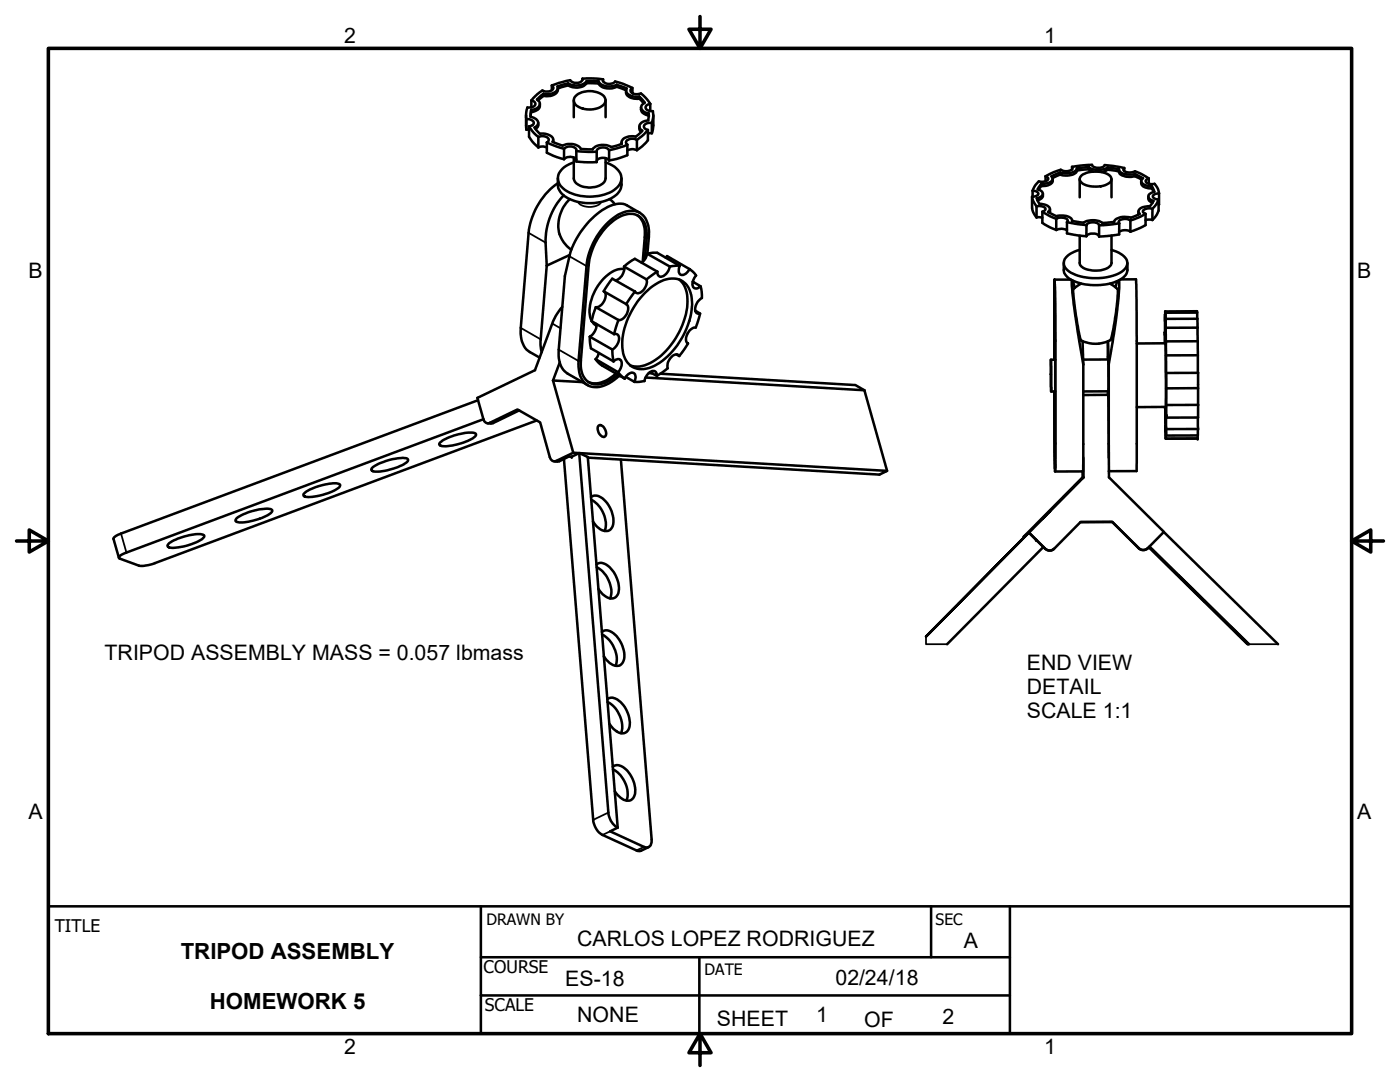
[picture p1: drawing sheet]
<svg xmlns="http://www.w3.org/2000/svg" width="279mm" height="216mm" viewBox="0 0 279 216" stroke-linecap="round" stroke-linejoin="round" font-family="sans-serif">
<g fill="none" stroke="#000" stroke-width=".51">
<path d="M108.5 18.7l-1.3 1.2a.97 .97 0 0 1 .5 1 .97 .97 0 0 1-.7 .8l-1 .2M108.5 18.7v.4l-1.1 .9M110.1 17.1a.61 .61 0 0 1 .3 .7 .61 .61 0 0 1-.6 .4l-.8 .1-.8-.2-1 .7-1.2 1.2M110.1 17.1v.9M111.3 17.5a1.62 1.62 0 0 1-1.8 1.7l-1-.1M113.4 16.6v.4l-2.1 .7M113.4 16.6l-2.1 .7a1.25 1.25 0 0 1-1.4 1.4h-1.4M114.9 19.1a4.5 4.5 0 0 1 5.6 .1 1.34 1.34 0 0 1-.6 2.1 4.6 4.6 0 0 1-5.1-.5l-.3-.7 .1-.5zM116.2 15.7a1.09 1.09 0 0 1-1.5 .8l-.7-.2-.2-.3-2.3 .6-1.4 .5M116.2 15.7h2.5l1.7 .1M116.2 15.7v.2M117.1 16.2h2.4"/>
<path d="M117.1 16.2a1.06 1.06 0 0 1-.8 1.1 3.3 3.3 0 0 1-2.9-.3M117.1 16.2a2.97 2.97 0 0 1-3.7 .4M119.5 16.2a2.79 2.79 0 0 0 3.6 .7M119.5 16.2v.5l-2.4-.1M119.5 16.7a2.76 2.76 0 0 0 3.6 .6M120.4 15.8a.99 .99 0 0 0 1.4 .9l.5-.1 .5-.3 1.4 .4 2 .8M120.4 15.8v.4M123.1 17.3l1.8 .7M123.1 16.9l2 .8a1.02 1.02 0 0 0 .8 1.4l.6 .2h1.1M123.1 16.9v.4M124.9 18.1a1.64 1.64 0 0 0 2 1.6h.7v-.4M126.2 18.6v-1.1a.64 .64 0 0 0-.3 .8 .64 .64 0 0 0 .7 .5l1.3-.2 1.3 1.3 .6 .8"/>
<path d="M127.6 19.7l.9 .9M127.6 19.3l1.1 1.2a1.01 1.01 0 0 0-.8 1 1.01 1.01 0 0 0 .9 1l.7 .1M105 23l.1 2.9M105.1 23.8a1.11 1.11 0 0 1 1.4 .9l-.2 .3-.7 .2M105.1 25.9h.5M105.1 23.8v2.1M105.6 25.2l1 1.3 .8 .8M105.6 25.2v2.1l.6 .9 1.2 1.2M106 21.9l-.1 1.3M106 21.9l-.1 1.4a1.26 1.26 0 0 1 1.4 1.7l-.6 .4 1 1.3a2.5 2.5 0 0 1 2.7 1l-.1 .6 2 .8a2.87 2.87 0 0 1 3.6 .6l2.4 .1a2.92 2.92 0 0 1 3.7-.5l2.1-.6a1.2 1.2 0 0 1 1.1-1.4l1-.1 .7 .1 1.3-1.2a.96 .96 0 0 1-.6-1 .96 .96 0 0 1 .8-.8l1-.3 .1-1.4M106 20a.7 .7 0 0 1 .9 .7 .7 .7 0 0 1-.8 .7h-.8l-.3 1.4 .1 1M106 20v1.4"/>
<path d="M107.4 24.5l-.1 .8-.4 .5M107.4 29.4l1.1-.2 .6 .3M107.4 27.3a1.57 1.57 0 0 1 2.1 .5v.4l-.4 .2M107.4 27.3v2.1M107.7 20.7a1.54 1.54 0 0 1-1.7 1.7M109.1 28.4v2.1l1.3 .6 2.2 .7M109.1 28.4l3.5 1.3M110.4 27.9v.4M111.3 36.6a14.2 14.2 0 0 0-5.8 9.9l-1.6 18.9a4.9 4.9 0 0 0 1.8 4.9l2 1.1M111.3 35.6a3.1 3.1 0 0 0 .7 3 9 9 0 0 0 8.9 1.4 4 4 0 0 0 3.1-3.1v-1.3M112.5 39a13.3 13.3 0 0 0-3.6 9.4l.2 4.6M112.6 31.8a1.69 1.69 0 0 1 2.4 .1"/>
<path d="M112.6 29.7a1.68 1.68 0 0 1 2.4 .1v.3M112.6 29.7v2.1M113.7 39.7a6.8 6.8 0 0 0-1.3 8.6l.8 .8 .8 .7M114.5 32.4a3.9 3.9 0 0 0-3.2 3.2 4 4 0 0 0 3.4 3.2 9.7 9.7 0 0 0 8.2-1.2 2.52 2.52 0 0 0-.2-4.3l-1.8-.9M114.5 31.4v4.2a2.43 2.43 0 0 0 2.6 1.8 3.8 3.8 0 0 0 3.6-1.3l.2-.5v-4.1M114.5 20v3.4M115 30.1v2.1l1.6 .2 2.5-.1v-2M115 30.1l4.1 .2M120.9 20v3.4M121.6 32a1.63 1.63 0 0 0-2.5 .1M121.6 30v2M121.6 30a1.56 1.56 0 0 0-2.5 .1v.2"/>
<path d="M121.7 39.7l1 1.1M124 28.4v.3M125.2 28.9l-3.6 1.1M125.2 28.9v2.1l-2.1 .7-1.5 .3M127.1 30a2.06 2.06 0 0 0-1.9 0M127.1 27.9v2.1M127.1 27.9a1.59 1.59 0 0 0-2.2 .4l.1 .3 .2 .3M127.6 25.3l.1 .7 .3 .3M127.9 21.4a1.44 1.44 0 0 0 1.6 1.7v-.5M129.3 25.9v2.1l-1.2 1.2-1 .8M129.3 25.9l-.8 .9-1.4 1.1M129.5 23.1v.1"/>
<path d="M129.8 20.7a.75 .75 0 0 0-.9 1l.6 .4 .8 .1 .1 .9-.3 1.4M129.8 20.7v1.4M130.1 24.5a1.22 1.22 0 0 0-1.6 .8l.2 .3 .6 .3M130.1 26.6h-.8M130.1 24.5v2.1M130.4 23v2l-.3 1.6M206 39.3l.2 .7 .7 1.2M206 39.3v2.6l.9 1.5M206.1 38.1a.8 .8 0 0 1 1.1 .7l-.5 .3-.7 .2M206.1 38.1v1.2M207.8 36.7v.4l-.5 .7M207.8 36.7l-.7 1.1a.9 .9 0 0 1 .9 1.1l-.3 .3-.8 .4 .5 1.1a2.14 2.14 0 0 1 2.1 .9v.4l-.3 .3 1.6 .8a2.71 2.71 0 0 1 3.2 .8v.2"/>
<path d="M208.1 38.7a1.16 1.16 0 0 1-1 1.3M208.7 35.2a.5 .5 0 0 1 .5 .5 .5 .5 0 0 1-.6 .5h-1.3l-.6 .7-.6 1.2M208.7 35.2v1M210.1 35.7a1.32 1.32 0 0 1-1.6 1.4h-.7M211.6 34.4v.4l-1.5 .7M211.6 34.4l-1.8 .8a.72 .72 0 0 1 .2 .7 .72 .72 0 0 1-.6 .5l-1.6 .3M214 33.3v.2a1.37 1.37 0 0 1-1.7 .6 1.29 1.29 0 0 0-1.3 0l-2.3 1.1M214 33.3l3.9-.4a1.7 1.7 0 0 0 2.6 0l3.9 .6M214 33.3v.5M214.9 34a2.07 2.07 0 0 1-2.3 1l-1-.2M214.9 33.6v.4M214.9 33.6a2.07 2.07 0 0 1-2.3 1l-1-.2"/>
<path d="M215.5 35.7v3.7M215.7 35.1a5.2 5.2 0 0 1 5.9 0 1.05 1.05 0 0 1-.8 1.7 5.3 5.3 0 0 1-5-.5l-.3-.6zM217.3 33.3a3.5 3.5 0 0 0 3.8 .1M217.3 33.3v.5l-2.4 .2M217.3 33.8l.9 .4M217.3 33.3l-2.4 .3M221.1 33.9l2.2 .3M221.1 33.4l2.2 .4a1.8 1.8 0 0 0 2.2 1l1-.1M221.1 33.4a.69 .69 0 0 1-.7 .8l-.6 .1M221.8 35.7v3.7M223.3 33.8a1.17 1.17 0 0 0 1.2 1.4l1 .1 1-.1v-.5M224.4 33.5l-.1 .2a.76 .76 0 0 0 1 .7l1.2-.2 1.2 .5 1.6 .9"/>
<path d="M224.4 33.5v.6M226.5 35.2l1.3 .6M226.5 34.7l1.6 .9a.68 .68 0 0 0-.3 .7 .68 .68 0 0 0 .5 .5l1.6 .4M227.8 36.2a1.29 1.29 0 0 0 1.4 1.4h.7v-.4M229.2 39.2l.1 .8 .7 .5M229.3 35.6l-.2 .1a.47 .47 0 0 0-.5 .5 .47 .47 0 0 0 .5 .4l1.3 .1 .6 .7 .3 1.2M229.3 35.6v1.1M229.9 37.2l.5 1.1a1.05 1.05 0 0 0-1.2 1.1l.3 .3 .7 .4-.2 .3a.93 .93 0 0 1-1.2 .8 1.36 1.36 0 0 0-1.6 1.1l.3 .4-1.8 .7a3.1 3.1 0 0 0-3.3 .7v.2l-2.4 .2a3.6 3.6 0 0 0-3.7-.1l-2.3-.3M229.9 37.6l.4 .7M231.2 39.8l-.3 .8-.9 1.1M231.2 39.8v2.2l-.6 1.2-.6 .7M231.3 38.6l-.1 2.2"/>
<path d="M231.3 38.6a.99 .99 0 0 0-1.2 .7l.4 .3 .7 .2M109.1 53l-1.2 15.2 .2 2.1M113.7 50.9l-4.6 2.1M120.5 58.2a1.94 1.94 0 0 1-.5 2.6l-.5 .4-.6 .1M124.5 53.2a2.47 2.47 0 0 1-1.7 2.7M124.5 53.2l4.5 2.6M124.5 53.2l2.2-1.6 4.5 2.6M124.6 53.7a5.6 5.6 0 0 0-4.9 2.8 8.4 8.4 0 0 0-1.8 7.1l.2 .4M126.7 58.2l-4.5-2.6-.9 1.2-.8 1.3 4.5 2.6M126.7 58.2l-1.7 2.5M127.2 42.9a4.5 4.5 0 0 1 1.5 4.4l-.4 4.9M127.7 42.5l-2.6-1.6a4.6 4.6 0 0 0-4.4 .7 16.6 16.6 0 0 0-7.1 9.5l-.9 4-1.2 14.7a4.9 4.9 0 0 0 1.8 4.8l4 2.3"/>
<path d="M128.7 51.7l.4-4.2a4.4 4.4 0 0 0-1.9-4.6 5.3 5.3 0 0 0-5.6 1.8 13.3 13.3 0 0 0-4.1 8.2l-1.6 19a4.4 4.4 0 0 0 1.9 4.5 4.9 4.9 0 0 0 5-1.2l.5-.4M128.8 58.4a7.7 7.7 0 0 1 6.2-2.8 4.2 4.2 0 0 1 3.1 4.5 15.2 15.2 0 0 1-7.5 12.9 4.1 4.1 0 0 1-5.6-1 9.4 9.4 0 0 1 .1-7.9 17.3 17.3 0 0 1 3.7-5.7zM129 55.8a2.32 2.32 0 0 1-1.9 2.7l-.4-.3M129.2 50.6l4.5 2.6M129.2 50.6l-.3 .9-.9 .9M129.2 50.6l2-.2 4.5 2.6M129.2 50.6l.3-3.3a4.5 4.5 0 0 0-2.3-5.1 6.1 6.1 0 0 0-5.9 2.2 14.3 14.3 0 0 0-4.2 8.7l-1.6 18.9a4.9 4.9 0 0 0 1.9 4.9 4.7 4.7 0 0 0 4.7-.7l1.5-1.3M131.2 54.2l-2.2 1.6M132.9 51.5l.2-.4 4.5 2.6M133.7 53.2a2.37 2.37 0 0 1-2 2l-.4-.3-.1-.7M135.6 55.8a6 6 0 0 1 1.5 5.6 15.6 15.6 0 0 1-7.3 11 4.8 4.8 0 0 1-4 .5M135.7 53a1.43 1.43 0 0 0 .1 1.8 1.63 1.63 0 0 0 1.8-1.1"/>
<path d="M135.7 53l-2 .2M137.6 53.7l1.3 1.3a2.11 2.11 0 0 0-.4 2.4l.7 .1 .6-.4-1.5-.9M139.8 57.1l.3 2.4a2.53 2.53 0 0 0-1.2 2.8l.4 .3h.4l-.9-.6M206.9 43.4h1.1M206.9 41.2a1.65 1.65 0 0 1 1.8 .5l-.3 .4-.4 .1M206.9 41.2v2.2M208 42.2l1.6 1 1.2 .5M208 42.2v2.3l1.6 .9 1.2 .5M209.6 41.7l-.2 .7M210.5 55.8l.1 10.9v27.4l-.2-9.5v-6.5l.2 15.4v-30.4l-.1-6.6-.1 15.3zM210.5 55.8h3.2M210.8 45.9a2.14 2.14 0 0 1 2.1 .1"/>
<path d="M210.8 43.7a1.96 1.96 0 0 1 2.3 .2l-.2 .4M210.8 43.7v2.2M212.3 52.5a3 3 0 0 0 .3 2.2 6.1 6.1 0 0 0 4.5 2.1 9.6 9.6 0 0 0 7.2-1.5l.4-.6a3.4 3.4 0 0 0 .3-2.2M212.9 44.3l3.9 .6M212.9 44.3v2.3l3.9 .5M213.9 55.9l.4 4.8 1.9 12M214 44v.1M214.1 56l.4 1.4M215.5 47v5.5a1.99 1.99 0 0 0 2.1 1.4 4.5 4.5 0 0 0 4.1-1l.1-.4v-5.5M215.5 49.9a3.8 3.8 0 0 0-3.2 2.3 2.77 2.77 0 0 0 2.4 2.6 11.5 11.5 0 0 0 9.2-.6 1.84 1.84 0 0 0 1.1-1.6 1.84 1.84 0 0 0-1-1.7l-.7-.5-1.5-.5M215.8 56.6l-.9 .5a.91 .91 0 0 0-.7 .8l.5 4.7 .7 4.2a1.38 1.38 0 0 0 1.5 1.5 5.8 5.8 0 0 0 4.8-.6l.7-3.2a32 32 0 0 0 .6-6.8l-1.5-1.1M216.8 47.1a1.71 1.71 0 0 1 2.6 .1"/>
<path d="M216.8 44.9a1.75 1.75 0 0 1 2.5-.1l.1 .2M216.8 44.9v2.2M219.4 45v2.2M223 56.1l-.4 1.2M223.3 55.9a65.2 65.2 0 0 1-1.2 12.2l-.8 4.6M223.4 44.6l-4 .4M223.4 44.6v2.2l-4 .4M223.6 55.8l3.1-.1 .2 11.7-.1 26.4v.2h-5.5M225.6 46.2a2.14 2.14 0 0 0-2.2 .1M225.6 44v2.2M225.6 44a1.72 1.72 0 0 0-2.4 .3l.2 .3M227.2 42.2v.6"/>
<path d="M228.6 42.7l-1.1 .6-1.9 .7M228.6 42.7v2.2l-3 1.3M230 43.9h-1.4M230 41.7a1.89 1.89 0 0 0-1.9 .4v.3l.5 .3M230 41.7v2.2M95.4 79.9l-71.2 26.6a2.12 2.12 0 0 0-1.6 1l1.1 3.8M110.4 75.9l5.8 .3M110.4 75.9l4 14.4M111.7 72.3l-1.3 3.6M112.2 61.2l-1 1.4-.8 1.5-3.6 9.8-11.5 5.5 1.2 4.3M117.7 67.2l.2 2.3 4.5 2.6M117.7 67.2l4.5 2.5"/>
<path d="M118.2 64.2l.8 .8M118.9 71.7l.9 1 4.9 2.8M118.9 71.7l4.5 2.6M118.9 61.3l4.5 2.6M118.9 61.3l-.8 2.8 4.5 2.6M119 64.6a2.72 2.72 0 0 1-1.3 2.6M119.5 70.4l-.6 1.3M122.2 69.7l.2 2.4M122.4 72.1a.89 .89 0 0 1 .9-.5 .89 .89 0 0 1 .7 .6 2.52 2.52 0 0 1-.6 2.1M122.6 66.7a.83 .83 0 0 1 .8 .2 .83 .83 0 0 1 .1 1 2.78 2.78 0 0 1-1.3 1.8M122.9 74.5a5.8 5.8 0 0 1-5.1 1.9l-.4-.2M123.4 74.3l1.3 1.2"/>
<path d="M123.4 63.9l-.8 2.8M123.5 75l.3 .1M124.7 75.5a1.7 1.7 0 0 1 1.7-1.1 1.38 1.38 0 0 1 .2 1.8M124.9 75.2l1.7 1M125 60.7a1.76 1.76 0 0 1-.3 2.5l-.6 .6-.7 .1M128.8 75.3l43.7 2.6M129.5 74.4l.7 .1M129.8 74.3l1.3 .7a.81 .81 0 0 0-.4-.9 .81 .81 0 0 0-1 .2l-.6 .6-.5 1.1-2 .2M131.8 74.6l38.9 2.2 1.8 1.1M135 70.7l.6 .3M135.6 71a.99 .99 0 0 0-1.7 .4 2.28 2.28 0 0 0-.7 2.1l-2.1 1.5M137.3 68.5l-1.7 2.5"/>
<path d="M139.7 62.6l-.8 2.8a2.22 2.22 0 0 0-1.7 3v.1M172.5 77.9l4.5 16.1M209.7 71.8l.1 6.3zM209.7 71.8h.9M209.8 78.1h.8M216 68.1l.2 4.6M216.2 78.8h4.9l.2 16.4 11 10.9-3.2 3.3a1.28 1.28 0 0 1-1.8 0l-5.3-5.3-6.4 .1-5.2 5.3a1.28 1.28 0 0 1-1.8 0M216.2 72.7v21.4h-5.6M221.1 68.1v3.6M221.1 78.1v.7M221.1 71.7v-.6l.1 7.6v-.6M221.1 68.1l.2 4.6"/>
<path d="M221.2 71.7l-5 .1M221.2 78.1h-5M221.3 72.7v18.6M226.9 68.5h5.7l.1 7.2-.1 5.5h-5.7M232.5 66.3v2.2M232.5 66.3h.1M232.5 62.8h.1M232.5 62.8v4.1v-.6M232.5 62.1h6.4v.3M232.5 62.1v2v-1.3M232.5 62.1l.1 .3M232.6 62.4v2.3v-1.1"/>
<path d="M232.6 63.6h6.4v1.8M232.6 63.6v1.8M232.6 65.4l.1 3.1v-.4M232.7 68.1v2.8M232.7 70.9v3.5M232.7 77.5l.1 3.3M232.7 74.4v3.1M238.9 62.4h-6.3M238.9 62.4v1.2M239 65.4v2.7M239 65.4h-6.4M239 68.1l.1 2.8"/>
<path d="M239 68.1h-6.3M239.1 70.9h-6.4M239.1 70.9v3.5M239.1 77.4v3.4M239.1 74.4v3M239.1 77.4l-6.4 .1M239.1 74.4h-6.4M60.6 98.5a10.5 10.5 0 0 1 7-2l.3 .3a3.8 3.8 0 0 1-2.5 1.6l-1.8 .5a4 4 0 0 1-3 0zM74.3 93.3a10.9 10.9 0 0 1 6.9-1.8l.2 .3a3.8 3.8 0 0 1-2.4 1.5l-1.4 .4a4.8 4.8 0 0 1-3.5 .1zM87.9 88.2a10.9 10.9 0 0 1 6.8-1.8l.3 .2a1.39 1.39 0 0 1-1.3 1.2 9.6 9.6 0 0 1-5.9 1.1l-.1-.2zM96.5 83.7a.92 .92 0 0 0 1.2 .7l5.6-2.7 4.5 2.6 1.9 6.9a.93 .93 0 0 0 1.3 .8l3.4-1.7M96.5 83.7l-71.3 26.6a1.85 1.85 0 0 0-1.5 1l4.2 1.6h1l1.7-.4 76.5-28.6"/>
<path d="M103.6 81.9l-5.2 2.5-1.1 .1M110.6 92.1l1-.1 1.9-.9h.6l1.5-.7 1.7 .8 6 73.9M112.5 91.6l5.9 72a3.9 3.9 0 0 0 1.8 3l7.1 3.2h.6l1.5-.8M114.4 90.3l62.6 3.7-1.5 .7-58.2-3.4M115.6 90.4l5.8 71.7a3.7 3.7 0 0 0 1.9 3M117.9 99.2a2.13 2.13 0 0 1 3 .8 5.5 5.5 0 0 1 1.3 5.2 1.64 1.64 0 0 1-2.7 .2l-1.2-1.3M118 99.7a5.5 5.5 0 0 1 2.7 6.2M119.5 84.9a1.25 1.25 0 0 1 1.4 1.3 .63 .63 0 0 1-.2 .9 .63 .63 0 0 1-.9-.3 1.64 1.64 0 0 1-.3-1.9zM123.9 91.7l6.1 75.8a1.15 1.15 0 0 1-.2 1.3 1.15 1.15 0 0 1-1.3 .2l-6.7-3.1 1.5-.8M216 94.1l.1 1.3 .1-.1M216.1 95.2l-11.8 11.9M216.2 91.3v4"/>
<path d="M216.2 95.3l-10.8 11M232.5 81.6h.1M232.5 81.6v-.4l.1 4.9M232.5 81.2v.4M232.6 86.1v-1.1l.1 2.5M232.7 86.9v-1.3v1.9M232.7 85.6v1.3M232.7 83.3v-.5v2.8M232.8 80.8l-.1 2.5M239 87.5h-6.3M239 86.9v.6M239.1 83.3v2.3"/>
<path d="M239.1 86.9h-6.4M239.1 85.6v1.3M239.1 85.6h-6.4M239.1 80.8v2.5h-6.4M239.1 80.8h-6.3M33.8 108.3a11.3 11.3 0 0 1 6.7-1.6l.2 .1a1.56 1.56 0 0 1-1.2 1.3l-3 1a3.9 3.9 0 0 1-3 0l-.1-.3zM47.2 103.4a10.9 10.9 0 0 1 6.9-1.8l.2 .2a1.45 1.45 0 0 1-1.2 1.2l-2.6 .9a4.9 4.9 0 0 1-3.5 .1zM119 112.6a2.12 2.12 0 0 1 2.9 .9 5.4 5.4 0 0 1 1.4 5.2 1.63 1.63 0 0 1-2.7 .1l-1.2-1.3M119.1 113.2a5.7 5.7 0 0 1 2.8 5.9l-.1 .3M204.3 107.1l.1 .1M204.8 106.8l.5-.5-20.5 20.7zM205.3 106.3l3.3 3.2a1.32 1.32 0 0 0 1.7 .1"/>
<path d="M205.4 106.3l-1.1 .8M206.8 107.7h.1M208.2 109.1l-19.2 19.4M209.6 101.9l-1.7 1.8zM215.6 104.2l6.4-.1 5.2 5.3a1.32 1.32 0 0 0 1.8 .1M229.3 109.2l19.7 19.3M229.4 109.1l19.9 19.4M232.3 106.2l22.8 22.3M235.1 114.8l5.5 5.3zM120.1 126.1a1.87 1.87 0 0 1 2.6 .5 5.4 5.4 0 0 1 1.6 5.5 1.64 1.64 0 0 1-2.6 .2l-1.2-1.3M120.2 126.6a5.6 5.6 0 0 1 2.8 6l-.2 .2M121.2 139.6a1.67 1.67 0 0 1 2.3 .2 5.5 5.5 0 0 1 1.9 5.8 1.61 1.61 0 0 1-2.6 .1l-1.2-1.3"/>
<path d="M249 128.5l-3.5-3.5 3.7 3.5M121.2 140.1a5.5 5.5 0 0 1 2.7 6.2M122.3 153a1.92 1.92 0 0 1 2.6 .5 5.4 5.4 0 0 1 1.6 5.5 1.62 1.62 0 0 1-2.7 .2l-1.1-1.3M122.3 153.5a5.4 5.4 0 0 1 2.7 6.2M9.7 180.8h260v25.4M96 191h105.5M96 180.8v25.4M96 198.6h105.5M139.6 191v15.2M185.8 180.8v10.2M201.5 180.8v25.4"/>
</g>
<g fill="none" stroke="#000" stroke-width=".36">
<path d="M105.5 46.5l3.4 1.9M113.6 51.1l3.5 2M115.3 40.3a3.3 3.3 0 0 0 3.9 .7l.8-.7M128.7 47.3l.4 .2M103.9 65.4l4 2.3M110.2 64.6l1.7 .9M111.5 69.8l4 2.2M97.7 84.4h.7M111 92h.6M24.2 106.5l1 3.8M184.8 127v1.5h4.2M249 128.5h6.1"/>
<path d="M121.4 162.1l-3 1.5M121.8 165.9l-1.6 .7M128.5 169l-1.5 .7"/>
</g>
<g fill="#000">
<circle cx="114.1" cy="91.1" r=".25"/>
<circle cx="239" cy="87.5" r=".25"/>
<circle cx="206.8" cy="107.7" r=".25"/>
</g>
<path d="M9.7 9.7h260v196.5h-260zM139.7 3.3v6.4l-2.2-3.9h4.4l-2.2 3.9M3.3 107.9h6.4l-3.9-2.2v4.5l3.9-2.3M269.7 107.9l3.9 2.3v-4.5l-3.9 2.2h6.4M139.7 206.2l2.2 3.9h-4.4l2.2-3.9v6.4" fill="none" stroke="#000" stroke-width=".71"/>
<g font-size="4.4">
<text x="36.1" y="191.4">TRIPOD ASSEMBLY</text>
<text x="41.9" y="201.4">HOMEWORK 5</text>
</g>
<g font-size="4.3">
<text x="68.7" y="8.7">2</text>
<text x="208.4" y="8.7">1</text>
<text x="5.7" y="55.5">B</text>
<text x="270.9" y="55.5">B</text>
<text x="20.9" y="131.7">TRIPOD ASSEMBLY MASS = 0.057 lbmass</text>
<text x="204.9" y="133.7">END VIEW</text>
<text x="204.9" y="138.5">DETAIL</text>
<text x="204.9" y="143.3">SCALE 1:1</text>
<text x="5.7" y="163.4">A</text>
<text x="270.8" y="163.4">A</text>
<text x="115.2" y="188.8">CARLOS LOPEZ RODRIGUEZ</text>
<text x="192.4" y="189.1">A</text>
<text x="112.8" y="196.7">ES-18</text>
<text x="166.7" y="196.6">02/24/18</text>
<text x="115.2" y="204">NONE</text>
<text x="162.9" y="204">1</text>
<text x="143.1" y="204.7">SHEET</text>
<text x="172.5" y="204.9">OF</text>
<text x="188.1" y="204.4">2</text>
<text x="68.7" y="210.3">2</text>
<text x="208.4" y="210.3">1</text>
</g>
<g font-size="3.5">
<text x="10.9" y="186">TITLE</text>
<text x="96.5" y="194.2">COURSE</text>
<text x="96.8" y="201.7">SCALE</text>
</g>
<g font-size="3.1">
<text x="97.1" y="184.7">DRAWN BY</text>
<text x="186.7" y="184.7">SEC</text>
<text x="140.6" y="194.5">DATE</text>
</g>
</svg>
